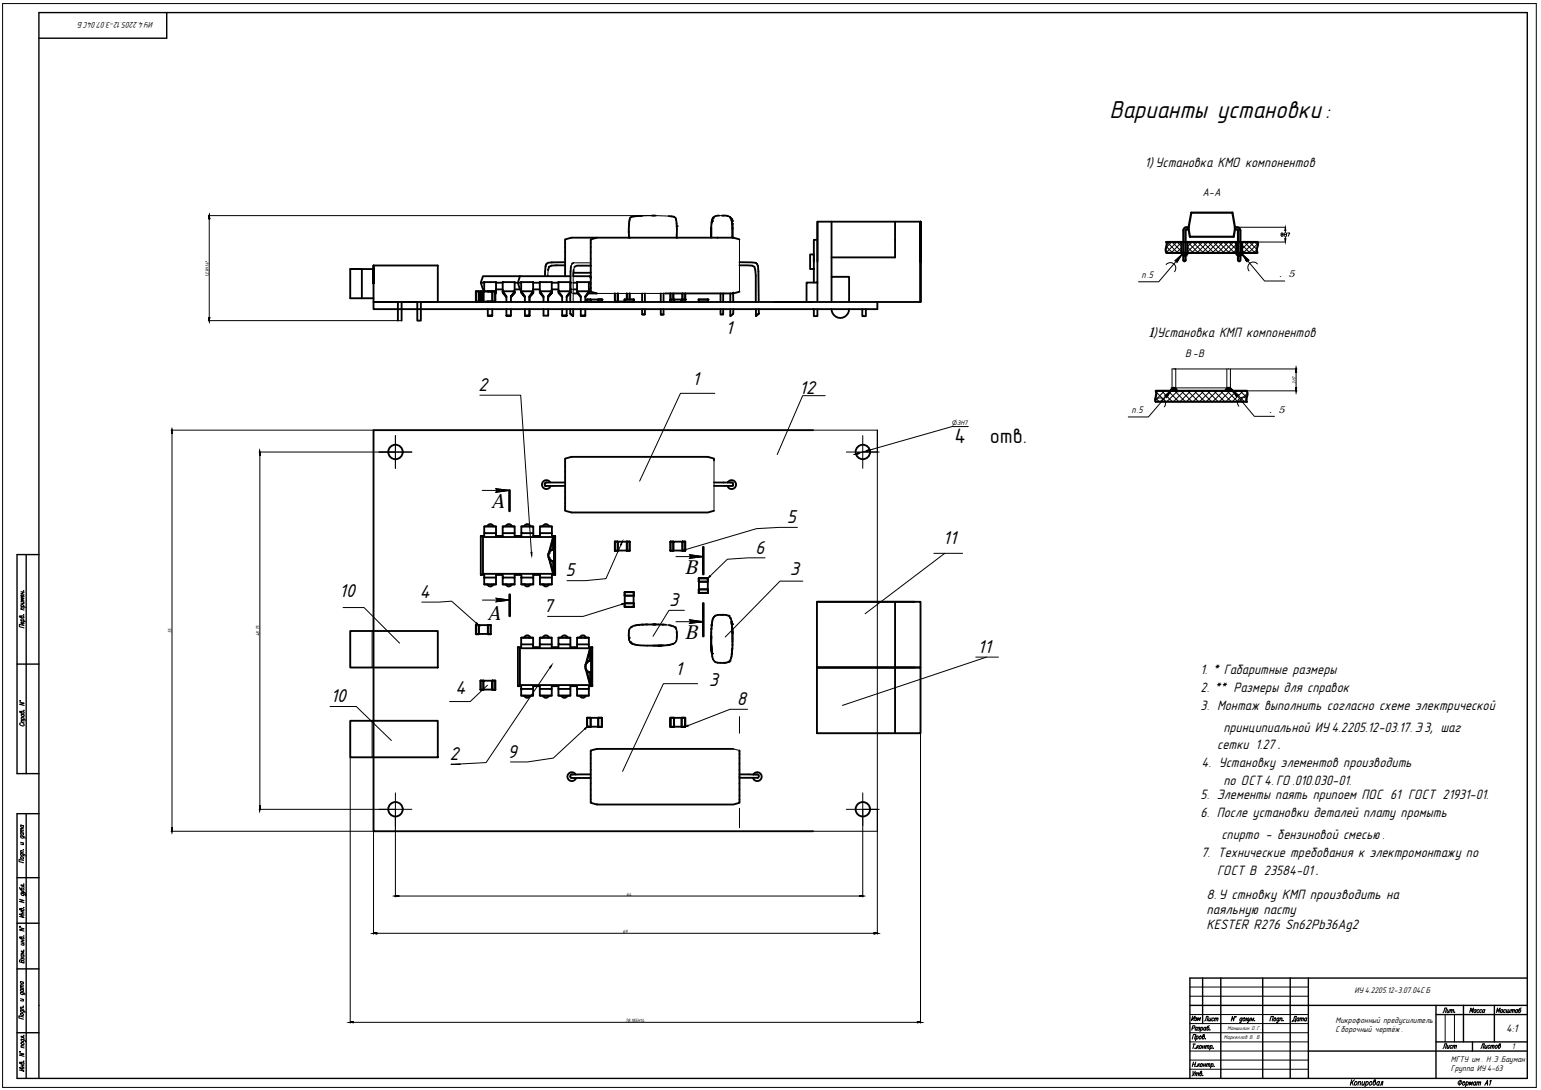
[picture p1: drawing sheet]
<svg xmlns="http://www.w3.org/2000/svg" width="420mm" height="297mm" viewBox="0 0 420 297" stroke-linecap="round" stroke-linejoin="round" font-family="sans-serif">
<!-- layer: Visible (GOST) -->
<g fill="none" stroke="#000" stroke-width=".51">
<path d="M173.7 58.9l-.8 .1a1.17 1.17 0 0 0-1.3 1.4l-.2 2.8M174.7 58.8l-1.1 .1M177.7 58.8h1.1M182.3 58.9l1.7 .3M184.2 59.4l.4 3-.1 2.4M194.3 59.6l-.2 .4M196.1 58.8l-1.1 .1-.6 .5M196.8 58.8l1.9 .1M199 59.1l.2 .3M199.2 59.3v.1M199.2 59.4l.2 .2M199.3 59.6l.2 .4"/>
<path d="M199.5 59.8v.2M129.7 79.4v2.8M129.8 79.4h.7M130.5 79.4l.1 2.8zM131 79.4v2.8zM131 79.4h.1M131 79.4h.8M131.1 77l.6 1.9h.3M131.8 79.4v2.8zM132 76.9h3.2v2.5h-3.2zM132 79.4h.1M132 76.8v.1"/>
<path d="M133 79.4h.1M133 79.4h.8M133.8 79.4h.1M134.3 79.4l-.1 2.8M134.3 79.4h.7l.1 2.8h-4.5M134.3 79.4h.7M135.1 79.4v2.8M135.1 79.6l.1-.2-.1 .6M135.2 76.8v.1M135.2 79.8l-.1 .3M135.2 78.9h1.9M135.2 77h1.9"/>
<path d="M137.1 76.9h3.2v2.5h-3.2zM137.1 79.4l1 1.6-1-1.2zM137.1 76.8v.1M137.1 79.4l1 1.4v1.5M140.3 79.8l-1 1 1-1.4v.4l-1 1.2M140.3 78.9h1.8M140.3 77h.9l.6 1.9M140.3 76.8v.1M141.8 75.3h-10.1l-.6 1.7h.9M141.8 75.3l-.6 1.7h.9M141.8 75.3h13.8M142.1 76.9h3.3v2.5h-3.3z"/>
<path d="M142.1 79.4l1 1.6-1-1.2zM142.1 76.8v.1M142.1 79.4l1 1.4v1.5M145.4 79.4v.4l-1.1 1.2 1.1-1.2-1.1 1zM145.4 79.4v.4l-.2 .2M145.4 76.8v.1M145.4 77h1.8M147.2 76.9h3.2v2.5h-3.2zM147.2 79.4l1 1.6-1-1.2zM147.2 78.9h-1.8v.5M147.2 76.8v.1M147.2 79.4l1 1.4v1.5"/>
<path d="M148.8 72.5l-.2 2.8M149 72l-.3 .5M149.3 75.1v.2M149.6 72.7h.1M150.4 79.8l-1 1 1-1.4v.4l-1 1.2M150.4 79.4l.1 .4-.2 .2M150.4 78.9h1.9M150.4 77h1.9M150.4 76.8v.1M150.5 71.5l-1.2 .1-.3 .3M150.5 78.9l-.1 .5M150.5 79.8l-1 1.2"/>
<path d="M151.7 72.3h.1M152.3 76.9h3.2v2.5h-3.2zM152.3 76.8v.1M154.1 72.3l-3.8 .1-.6 .3-.3 .8M154.1 71.5h-3.7M155.4 79.9h.1M155.5 79.8h.1M155.5 76.8v.1M155.5 79.3h.1M155.7 72.5l-.2 9.8M155.8 64.8l-1.7 .4v10.1M156.3 80h1.2"/>
<path d="M156.3 78.9h1M156.3 75.3h4.8M156.3 71.6l-.4 .3M156.3 77h1M156.4 74.3h4.7M156.4 73.5l-.1 1.6M157.3 72.4l-.7 .3M157.3 76.9h3.3v2.5h-3.3zM157.3 76.8v.1M157.5 72.4h3.6M160.6 77h.5M160.6 76.8v.1"/>
<path d="M161.1 72.4v7.1l1.7 .5h-2.4M161.1 75.6l-.2-.3 .2 .4M161.1 78.4l-.2 .5h-.3M162.8 64.8l-1.7 .4v7.2M167.6 80v2.2M167.7 80v2.2h.8M168.4 80l.1 2.2v-2.2M170.9 80v1.6M171.4 63.2l.2 1.6M171.4 63.2h.1M171.6 80v1.6M171.7 80v1.6"/>
<path d="M175.1 80v2.3M175.8 80v2.3M180.2 80v2.3M180.9 80v2.3M183.5 80v1.6M183.6 80v1.6M186 80v1.6M186.1 80v1.6M186.8 80v1.6M193.9 64.6v-2.5v2.7M194 60.6l.1-.6-.2 2.1M195.6 64.8h.1"/>
<path d="M196.5 80v2.3M197.2 80v2.3M199.1 80v2.3M199.5 60l.1 1M199.5 60l.1 .6zM199.6 61l.1 1.5M199.6 61l.1 1.1M199.7 62.1v2.7zM199.9 80v2.3M199.9 79.7v.3h-18.6M199.9 64.8l1.7 .4M201.6 79.5l-1.7 .5"/>
<path d="M201.6 71.5h3.4l1.1 .1 .3 .3 .3 .6 .1 1.5 .1 8.3M201.6 72.3l3.5 .1 .6 .3 .4 2.4v7.2M129.8 82.3h.7M130.6 82.2h-.8v-2.8h4.4v2.8M131 82.2h.1M131 82.3h.8M131.8 82.2h.1M133 82.2v.1M133 84.2v1.8M133 82.2h.1M133 82.3h.8M133.8 82.2h.1"/>
<path d="M134.2 84.2v1.8h-1.2h1.2M134.2 82.2v.1M134.3 82.2h-.1M134.3 82.3h.7M138.1 84.2v1.8M139.3 84.2v1.8h-1.2h1.2M139.3 80.8v1.5M143.1 84.2v1.8M144.3 84.2l.1 1.8h-1.3h1.2zM144.3 80.8v1.5M148.2 84.2v1.8h1.3v-1.8M149.4 80.8v1.5"/>
<path d="M149.5 80.9v1.4M153.3 81l-1-1.2v-.4l1 1.4v1.5M153.3 84.2v1.8M154.5 84.2v1.8h-1.2h1.2M154.5 81l1-1.2v-.4l-1 1.4v1.5M155.5 84.2v1.3M155.5 85.5l.1 .1M156.3 84.2v1.9l-.8-.6M158.4 81l-1.1-1.2v-.4l1.1 1.4v1.5M158.4 84.2v1.8M159.6 84.2v1.8h-1.2h1.2M159.6 81l1-1.2v-.4l-1 1.4v1.5"/>
<path d="M160 81.6l.1 .7-.1-.7h1.1v.7h-1.1M161.1 81.6h2v.7h-2zM163.1 81.6v.7M163.1 81.6h.1M163.1 82.3h.1M163.1 81.6h1h-1M163.1 82.3h1M164.1 81.6v.7h-1M164.1 81.6v.7M167.7 82.3h.7M168.5 82.2h1.8M170.3 81.6v.7"/>
<path d="M170.3 81.6h2.4M170.3 82.3h2.4M172.8 81.6v.7v-.7h-2.5v.7h2.5M175.1 84.2v1.5h.7M175.8 84.2v1.5h-.7M180.2 84.2v1.5h.7M180.9 84.2v1.5h-.7M182.8 81.6v.7zM182.8 82.3h.1M182.8 81.6v-1.6v2.2M182.8 81.6h1v.7M182.8 82.3h1"/>
<path d="M183.8 82.3h.1M183.8 81.6h2v.7h-2zM185.8 82.3h.1M185.9 81.6l-.1 .7M185.9 81.6h.9h-.9M186.8 81.6v.7h-.9M190.5 81.6v.7M190.6 81.6h2.4M190.6 82.3h2.4M193 82.3h.1M193 81.6v.7v-.7h-2.5v.7h2.5M196.5 84.2v1.5h.7v-1.5"/>
<path d="M199.1 84.2v1.9l.7-.5M199.9 85.5l-.1 .1M199.9 84.2v1.3M206.1 84.2v1.9l.6-.5M206.9 85.5l-.2 .1M206.9 84.2v1.2l-.2 .2M221.7 82.3h-119.9v1.9h119.9M221.7 117.2h-119.9v109.3h119.9M148.8 132.4h5.3M148.8 132.4h.1M150 131.5a1.21 1.21 0 0 0-1.9-.3 1.21 1.21 0 0 0 .3 1.9 1.21 1.21 0 0 0 1.7-.7M154.1 131.5h-4.6a.6 .6 0 0 0-.9 .1 .6 .6 0 0 0 .1 .8h.1"/>
<path d="M194.7 125.5v-.5l-1.7-.5h-37.2l-1.7 .5v14.2l1.7 .5h37.2l1.7-.5M194.7 131.5h4.8a.49 .49 0 0 1 .4 .6 .49 .49 0 0 1-.7 .3h-4.5M198.4 131.5a1.21 1.21 0 0 1 1.9-.3 1.21 1.21 0 0 1-.2 1.9 1.21 1.21 0 0 1-1.8-.7M131.1 146.1v10.6M131.1 146.1l.6 .2M131.1 156.7h.9M131.7 146.3h19.1l.6-.2-.4 3.6M131.7 146.3v10.1l-.6 .3M131.7 156.4h19.1l.6 .3-.4-3.7-.2 3.4M132 156.6v2.7h3.2v-1.9h-3.2M132 159.3h3.2M132 143.5h3.2v1.8"/>
<path d="M132 145.3v.8h-.9M132.9 143.4a.91 .91 0 0 1 .8-.6 .91 .91 0 0 1 .8 .6M134.5 159.2a.91 .91 0 0 1-.8 .6 .91 .91 0 0 1-.8-.6M135.2 143.5h-3.2v1.8h3.2v.8h1.9v-.8M135.2 156.6v.8M135.2 156.7h1.9M137.1 156.6v2.7h3.2v-1.9h-3.2M137.1 159.3h3.2M137.1 143.5h3.2v1.8M137.9 143.4a.91 .91 0 0 1 .8-.6 .91 .91 0 0 1 .9 .6M139.6 159.2a.91 .91 0 0 1-.9 .6 .91 .91 0 0 1-.8-.6M140.3 143.5h-3.2v1.8h3.2v.8h1.8v-.8"/>
<path d="M140.3 156.6v.8M140.3 156.7h1.8M142.1 156.6v2.7h3.3v-1.9h-3.3M142.1 159.3h3.3M142.1 143.5h3.3v1.8M142.9 159.2a.91 .91 0 0 0 .9 .6 .91 .91 0 0 0 .8-.6M144.6 143.4a.91 .91 0 0 0-.8-.6 .91 .91 0 0 0-.9 .6M145.4 143.5h-3.3v1.8h3.3v.8h1.8v-.8M145.4 156.6v.8M145.4 156.7h1.8M147.2 156.6v2.7h3.3v-1.9h-3.3M147.2 159.3h3.3"/>
<path d="M147.2 143.5h3.3v1.8M148 159.2a.91 .91 0 0 0 .9 .6 .91 .91 0 0 0 .8-.6M149.6 150.8v1.1M149.6 151.9l.3 .6M149.7 143.4a.91 .91 0 0 0-.8-.6 .91 .91 0 0 0-.9 .6M149.9 152.5l-.3-.6 1.2 4.5M149.9 150.2l-.3 .6M149.9 150.2h.1M150 152.5l.4 .4M150.4 149.8l.4-.1-.9 .5 .9-3.9v3.4h.2l-.2-3.4-1.2 4.5M150.5 143.5h-3.3v1.8h3.3v.8h.9v10.6h-.9M150.5 156.6v.8"/>
<path d="M151 153h-.2v3.4M151 153l-.6-.1-.5-.4 .9 3.9M151 149.7l-.6 .1-.4 .4M151 149.7v3.3M167.6 147.6h.9v2.5M167.6 147.6v2.5M167.6 147.6l.1 2.4 .7 .1M167.7 150.1h.7M167.7 147.6h.7M168.5 150l3.1 .1M168.5 150.1h-.1M170.9 147.6h-2.4v2.5"/>
<path d="M170.9 150.1h.1M170.9 147.6v2.4M170.9 147.6v2.5M170.9 147.6h.7l.1 2.5M170.9 150.1h.7M170.9 147.6h.7M170.9 147.6h.1M171.7 147.6l-.1 2.5M182.8 147.6v2.5h.7M182.8 147.6v2.4l.7 .1M182.8 147.6h.1M182.8 147.6h.8v2.5"/>
<path d="M182.8 147.6h.7M183.6 150l3.2 .1M183.6 150.1h-.1M186 147.6h-2.4v2.5M186 150.1h.1M186 147.6l.1 2.4M186 147.6v2.5M186.1 147.6h.7M186.1 147.6h-.1M186.1 150.1h.7M186.8 147.6v2.5M190.5 158.5v-.9h2.5h-2.4v3"/>
<path d="M190.6 158.5h2.4v2.1h-2.5M190.6 158.5h-.1M193 157.6h.1M193 157.6v.9h-2.4M193 157.6v.9M129.7 170.3h.9v2.5M129.7 170.3v2.5M129.7 170.3l.1 2.5h.7M129.8 172.8h.7M130.6 172.8h3.2M130.6 172.8h-.1M133 170.3h-2.4v2.5"/>
<path d="M133 172.8h.1M133 170.3v2.5M133 170.3h.8v2.5M133 170.3h.1M133 172.8h.8M133.8 170.3v2.5M141.2 176.4l.6 .3M141.2 176.4v10.6M141.8 176.7h19.1l.6-.3-.4 3.6M141.8 176.7v10l-.6 .3M142.1 173.8h3.3v1.8M142.1 175.6v.8h-.9"/>
<path d="M142.9 173.7a.91 .91 0 0 1 .9-.6 .91 .91 0 0 1 .8 .6M145.4 173.8h-3.3v1.8h3.3v.8h1.8v-.8M147.2 173.8h3.2v1.8M148 173.7a.91 .91 0 0 1 .9-.6 .91 .91 0 0 1 .8 .6M150.4 173.8h-3.2v1.8h3.2v.8h1.9v-.8M152.3 173.8h3.2v1.8M154.7 173.7a.91 .91 0 0 0-.8-.6 .91 .91 0 0 0-.9 .6M155.5 173.8h-3.2v1.8h3.2v.8h1.8v-.8M157.3 173.8h3.3v1.8M159.8 173.7a.91 .91 0 0 0-.9-.6 .91 .91 0 0 0-.8 .6M160.6 173.8h-3.3v1.8h3.3v.8h.9v10.6h-.9v.7M170.3 161.4v.9"/>
<path d="M170.3 164.4v1M170.3 161.3h2.5zM170.3 165.4h.1M170.3 161.4v.9h2.4M171.7 171.2l-.3 1.5 .2 1.8M171.7 174.9l.1 .1M172 175.2h.1M172.4 175.4l1.2 .4M172.4 170.7h.1M172.4 175.4h.1M172.7 164.4h-2.4v1M172.8 162.3h.1"/>
<path d="M172.8 161.3l-.1 4.1h-2.4h2.5M172.8 162.3h-2.5v2.1h2.4M172.8 164.4h-.1M172.8 161.4v.9M172.8 164.4v1M173.6 170.3l-.9 .3M173.7 175.8l6.1 .1h-.3M174 170.3h-.1M175 170.2h.4M175 170.2l-1.3 .1M176.2 170.2h.3M178 170.2h-2.9"/>
<path d="M178 175.9h2.6h-.8M178.9 170.2h-.9l3.6 .1M180.6 170.2h.3M182.3 175.8l-1.7 .1M182.4 170.3l.8 .3M183.1 175.6l-.7 .2M183.6 170.7h.1M183.6 175.4l-.4 .2M184 170.9h.1M184 175.2h.1M184.2 171.2h.1M184.3 171.2l.1 .4"/>
<path d="M184.4 174.5l-.1 .4M184.5 172v2.2M190.5 160.7v.8M190.5 161.6l.1-.9 2.4-.1v.9l-2.5 .1h2.5M190.5 160.6h.1M193 160.7v.8M193.9 174.1l.1 2.9M193.9 174.1v-.5v2.3v-.3M193.9 173.6v-.4v.9M193.9 172.3v1.8M193.9 175.9l.1 1.7zM193.9 175.9l.2 2.2z"/>
<path d="M194 171.5l-.1 1.1M194 171.2v.3M194.1 170.1l-.1 1.4M194.1 169.7v.4M194.1 178.5l.2 .8M194.1 169.8l-.1 .7M194.4 168.5l-.4 2.1 .1-.5M194.4 179.7l.1 .1M194.7 168.1h.1M198.7 167.8l-.8-.2a4.9 4.9 0 0 0-3 .3M199 168.1l.2 .4M199.2 168.4l.4 2.2"/>
<path d="M199.2 168.5h.1M199.5 169.7v-.4l.1 1.3M199.5 169.8l.1 .7M199.5 170.1l.2 5.8M199.6 170.6l-.1-.9 .2 2.6-.1-1.1M199.6 177.7l-.1 .7M199.7 176.7l-.2 2.2-.3 .9M199.7 176.7l-.1 .9M199.7 175.6v1.1M199.7 172.6v-.3v2.7M131 185.5v2.4l4.1 .1M131 185.5v2.5"/>
<path d="M131 185.5h.8v2.5M131 185.5h.1M131 188h.8M131.8 185.5h.1M131.8 187.9v.1M131.8 188h.1M134.2 185.5h-2.4v2.5M134.2 185.5v2.5zM134.3 187.9l-.1 .1M134.3 185.5h.7l.1 2.5M134.3 185.5h.1M134.3 185.5h-.1"/>
<path d="M134.3 188h.7M135.1 185.5v2.5M141.2 187h.9v2.6h3.3v-1.9h-3.3M141.8 186.7h19.1l.6 .3-.4-3.7-.2 3.4M142.1 189.6h3.3M144.6 189.6a.91 .91 0 0 1-.8 .6 .91 .91 0 0 1-.9-.6M145.4 187.7v-.7h1.8v2.6h3.2v-1.9h-3.2M147.2 189.6h3.2M149.7 189.6a.91 .91 0 0 1-.8 .6 .91 .91 0 0 1-.9-.6M150.4 187.7v-.7h1.9v2.6h3.2v-1.9h-3.2M152.3 189.6h3.2M153 189.6a.91 .91 0 0 0 .9 .6 .91 .91 0 0 0 .8-.6"/>
<path d="M155.5 187.7v-.7h1.8v2.6h3.3v-1.9h-3.3M157.3 189.6h3.3M158.1 189.6a.91 .91 0 0 0 .8 .6 .91 .91 0 0 0 .9-.6M159.6 181.7l.1 .5M159.7 181.1v1.1M159.7 181.1h.1M159.7 182.2l.3 .6-.3-.6 1.2 4.5M159.7 181.1l-.1 .6M160 198.1v-2.5l.1 2.4 4 .1M160 195.6h1.1l-.1 2.4M160 180.6l-.3 .5M160 182.8l.5 .4"/>
<path d="M160.1 198.1h.9M160.1 195.6h.9M160.5 180.2l-.5 .4M161 198l.1 .1M161.1 180l-1.1 .6 .9-3.9v3.3h.2l-.2-3.3-1.2 4.4M161.1 183.3h-.2v3.4M161.1 183.3l-1.1-.5 .9 3.9M161.1 180v3.3M163.1 195.6h-2l-.1 2.4M163.1 195.6v2.5M163.1 195.6h1v2.5v-2.5M163.1 198.1h.1"/>
<path d="M163.1 195.6v2.4M163.1 198.1h1M163.1 195.6h1M182.8 198.1v-2.5v2.4l4 .1M182.8 195.6h.1M182.8 195.6h1v2.4M182.8 198.1h1M182.8 195.6h1M183.8 198v-2.4h2v2.5M183.8 198v.1M185.8 198.1h.1M185.9 198.1h.9"/>
<path d="M185.9 195.6h.9M186.8 195.6v2.5zM186.8 195.6h-1l.1 2.4M194.7 180v.1M194.9 180.3l.8 .3h1.1M198.7 180.3l-1.5 .3M199 180v.1M157 211a1.21 1.21 0 0 0-1.9-.2 1.21 1.21 0 0 0 .2 1.9 1.21 1.21 0 0 0 1.8-.7M161.1 211l-4.7 .1a.55 .55 0 0 0-.8 .1 .55 .55 0 0 0 .3 .8h5.2M199.9 204.1h-37.1l-1.7 .4v14.3l1.7 .4M201.6 204.5v14.3l-1.7 .4h-37.1M201.6 211h4.9"/>
<path d="M205.4 211a1.21 1.21 0 0 1 1.9-.2 1.21 1.21 0 0 1-.2 1.9 1.21 1.21 0 0 1-1.8-.7M206.7 211.1a.49 .49 0 0 1 .2 .6 .49 .49 0 0 1-.6 .3h-4.7"/>
<circle cx="107.8" cy="123.2" r="1.97"/>
<circle cx="235.3" cy="123.2" r="1.97"/>
<circle cx="107.8" cy="220.5" r="1.97"/>
<circle cx="235.3" cy="220.5" r="1.97"/>
</g>
<g fill="#000">
<circle cx="174.7" cy="58.8" r=".25"/>
<circle cx="194.3" cy="59.6" r=".25"/>
<circle cx="199.2" cy="59.4" r=".25"/>
<circle cx="199.4" cy="59.6" r=".25"/>
<circle cx="133" cy="79.4" r=".25"/>
<circle cx="133.8" cy="79.4" r=".25"/>
<circle cx="155.5" cy="77" r=".25"/>
<circle cx="155.5" cy="79.6" r=".25"/>
<circle cx="155.5" cy="78.9" r=".25"/>
<circle cx="160.9" cy="75.3" r=".25"/>
<circle cx="171.5" cy="64.8" r=".25"/>
<circle cx="171.6" cy="64.8" r=".25"/>
<circle cx="184.5" cy="64.8" r=".25"/>
<circle cx="184.5" cy="61.6" r=".25"/>
<circle cx="194.1" cy="60.2" r=".25"/>
<circle cx="199.5" cy="60" r=".25"/>
<circle cx="199.5" cy="60.2" r=".25"/>
<circle cx="199.6" cy="61" r=".25"/>
<circle cx="164.1" cy="81.6" r=".25"/>
<circle cx="170.3" cy="82.3" r=".25"/>
<circle cx="186.8" cy="81.6" r=".25"/>
<circle cx="193" cy="81.6" r=".25"/>
<circle cx="149.6" cy="151.9" r=".25"/>
<circle cx="149.6" cy="150.8" r=".25"/>
<circle cx="171.5" cy="173.8" r=".25"/>
<circle cx="171.7" cy="174.9" r=".25"/>
<circle cx="172" cy="175.2" r=".25"/>
<circle cx="172" cy="170.9" r=".25"/>
<circle cx="174" cy="170.3" r=".25"/>
<circle cx="182" cy="175.8" r=".25"/>
<circle cx="184" cy="170.9" r=".25"/>
<circle cx="194.1" cy="170.1" r=".25"/>
<circle cx="194.1" cy="178.1" r=".25"/>
<circle cx="198.7" cy="167.8" r=".25"/>
<circle cx="199.5" cy="170.1" r=".25"/>
<circle cx="143.1" cy="189.6" r=".25"/>
<circle cx="148.2" cy="189.6" r=".25"/>
<circle cx="153.3" cy="189.6" r=".25"/>
<circle cx="158.4" cy="189.6" r=".25"/>
<circle cx="160.5" cy="183.2" r=".25"/>
<circle cx="197.2" cy="180.6" r=".25"/>
<circle cx="198.7" cy="180.4" r=".25"/>
<circle cx="199" cy="180.1" r=".25"/>
</g>
<!-- layer: 0 -->
<g fill="none" stroke="#000" stroke-width=".27">
<path d="M56.8 58.8h121.2M57.1 58.8v28.6M57.1 58.8l.1 .8h-.3zM177.7 58.8h-3M178.8 58.8l3.6 .1M184 59.2l.2 .2M194.4 59.4l-.1 .2M196.1 58.8h.7M198.7 58.9l.3 .2M149.5 73.6l-.2 1.5M155.9 71.9l-.2 .6M156.3 75.1v7.2"/>
<path d="M156.3 71.6h4.8M156.6 72.7l-.2 .8M157.3 72.4h.2M162.8 80h18.5M201.6 65.2v14.3M317.9 68.5l.4 .4M318 67.2l1.7 1.7M318 66h.1M318.2 66l2.9 2.9M319.5 66l-1.6 1.5M319.6 66l2.5 2.5M320.9 66l-2.9 2.8"/>
<path d="M321 66l1.1 1.1M322.1 66l-2.8 2.9M322.1 67.5l-1.4 1.4M322.1 68.9h.1M323.8 68.7l.2 .2M323.8 66l3 2.9M325.1 66l-1.3 1.3 1.6 1.6M325.2 66l3 2.9M326.5 66l-2.7 2.7M326.6 66l3 2.9M327.9 66l-3 2.9M328 66l3 2.9"/>
<path d="M329.3 66l-3 2.9M329.4 66l3 2.9M330.7 66l-3 2.9M330.8 66l3 2.9M332.1 66l-3 2.9M332.2 66l3 2.9M333.5 66l-3 2.9M333.6 66l3 2.9M334.9 66l-2.9 2.9M335 66l2.1 2M336.3 66l-2.9 2.9M336.5 66l.6 .6-2.3 2.3"/>
<path d="M336.7 61.9h13.8M337.1 68l-.9 .9M338.7 68.2l.7 .7M338.7 66.8l2.1 2.1M339.2 66l-.5 .4M339.2 66l3.1 2.9M340.6 66l-1.9 1.8M340.6 66l2.1 1.9M342 66l-3 2.9M342.1 66l.8 .8M342.7 68l-.9 .9M342.9 66h7.6"/>
<path d="M343 66.3l-2.6 2.6M349.4 63.9v-.4l.5 .1-.6 .5 .1 .3 .5-.2-.2-.3M350.2 63.5v.9M350.2 63.9h.6M350.5 62.8v.7M350.5 64.4v.6M350.8 63.5v.9M351.1 63.5h.5l-.4 .9M56.8 87.4h52.7M56.9 86.5h.3l-.1 .9zM46.6 117.2h55.2M46.9 117.2v109.3"/>
<path d="M46.9 117.2l.1 .9h-.2zM194.9 107.2h-9.4l-11.1 23.9M221.7 117.2h17.5M225 107.8h-6.2l-6.9 16.1M239.2 117.2v6h-4M239.2 117.2v137.4M315 108.5l1.1 1M315.1 106.5h5M315.2 106.8l2.7 2.7M315.8 106.5l-.6 .5M316.7 106.5l2.9 3M317.5 106.5l-2.6 2.6"/>
<path d="M318.5 106.5l2.9 3M319.3 106.5l-3 3M320.1 105.7h-.5h1M320.1 100.5h.5v5.2M320.2 106.5l3 3M320.6 105.7h13.9M321.1 106.5l-3 3M322 106.5l3 3M322.9 106.5l-3 3M323.8 106.5l3 3M324.7 106.5l-3 3M325.6 106.5l3 3"/>
<path d="M326.5 106.5l-3 3M327.4 106.5l3 3M328.3 106.5l-3 3M329.2 106.5l2.9 3M330.1 106.5l-3 3M330.9 106.5l3.1 3M331.8 106.5l-2.9 3M332.7 106.5l3 3M333.6 106.5l-2.9 3M334.5 100.5v5.2h1v-5.2h-15.9v5.2M334.5 106.5l3 3M335 106.5h18.6"/>
<path d="M335.4 106.5l-3 3M335.5 100.5h18.1M336.3 106.5l3 3M337.2 106.5l-3 3M338.1 106.5l1.8 1.8M339 106.5l-3 3M339.8 109.2l-.2 .3M339.9 106.5l.1 .1M340.1 107.1l-2.3 2.4M353.3 105.6h.2l-.1 .9zM353.4 100.5v6M353.4 100.5l.1 .9h-.2z"/>
<path d="M70.6 123.2h37.2M70.9 123.2v97.4M70.9 123.2l.1 .8h-.2zM131.5 133.6h7.4M135.2 133.2l3.7 .4-3.7 .6 .4-.6zM194.7 125.5v13.7M233.3 123.7l.8-.3 .1 .2zM234.2 123.5l-.9 .2M236.3 122.8l.8-.2-.8 .4zM237.1 122.6l-.8 .3M184.3 151.7h7.5M188 151.2l3.8 .5-3.8 .4 .4-.4z"/>
<path d="M218.9 158.4h-6.2l-15 15.2M254.6 150.8h7.9M257.6 150.8l-21.7 16.5M93.5 165.6h5.8l9.7 9.7M101.5 172v9.9M131.5 163.5h7.5M135.2 163l3.8 .5-3.8 .5 .4-.5zM171.6 174.5l.1 .4M171.8 175l.2 .2M172 175.2l.3 .2M172.7 170.6l-1 .6M173.6 175.8h.1"/>
<path d="M173.6 170.3h.1M181.6 170.3h.8M182.3 175.8h.1M183.2 170.6l.4 .1M183.2 175.6h-.1M183.7 170.7l.3 .2M184 175.2l-.3 .2M184 170.9l.2 .3M184.3 174.9l-.3 .3M184.3 169.4h7.5M184.4 171.6l.1 .4M184.5 174.2l-.1 .3"/>
<path d="M186.6 166.3h-4.2l-4.4 7.1M188 168.9l3.8 .5-3.8 .5 .4-.5zM194.1 178.1v.4M194.3 179.3l.1 .4M194.5 179.8l.2 .2M194.7 168.1l-.2 .3M194.9 167.9l-.2 .2M198.7 167.8l.3 .3M199.2 179.8l-.2 .2M248.5 164h.9M266.1 179.1h6.1M269 179.1l-39.3 13.1"/>
<path d="M90 192.5h7.1l9.6 9.3M101.5 196.4v10M132.9 186.7l-4.7 4.5h-5.6M190.2 186.3h-9.3l-11.2 23.9M194.7 180.1l.2 .2M196.8 180.6h.4M199 180.1l-.3 .2M201.6 195.3v4.5M248.5 181.9h.9M251 199.8v79M70.8 219.7h.2l-.1 .9zM95.5 206.4v72.4"/>
<path d="M199.9 204.1l1.7 .4M206.5 211l.2 .1M46.6 226.5h55.2v28.1M46.8 225.6h.2l-.1 .9zM70.6 220.6h37.2v23.8M201.6 220.3v5.3M221.7 226.5h17.5v-5.9h-4v23.8M101.8 254.3h137.4M101.8 254.3l.9-.1v.3zM107.8 244.2h127.4M107.8 244.2l.9-.1v.2zM234.3 244.1l.9 .1-.9 .1z"/>
<path d="M238.3 254.2l.9 .1-.9 .2zM95.5 278.6h155.5M95.5 278.6l.8-.1v.2zM250.1 278.5l.9 .1-.9 .1zM324.4 278.9h32.3M324.4 276.5h32.3M324.4 271.5h32.3M324.4 269h32.3M391.5 293.9h.1"/>
</g>
<g fill="#000" stroke="#000" stroke-width=".27">
<path d="M322.4 69.5h.3v.2zM323.2 69.2h.5l-.3 .3zM337.3 69.5h.3v.2zM338.2 69.2h.4l-.2 .3zM350.5 61.9l.1 .9h-.3zM350.3 65h.3l-.1 1zM319.8 105.7l-.2 .3zM320.4 105.7l.2 .3h-.2zM334.7 105.7l-.2 .3zM335.3 105.7l.3 .3h-.3z"/>
<path d="M57.1 58.8l.1 .8h-.3zM57.1 58.8l.1 .8h-.3z"/>
<path d="M322.1 68.9l.6 .6v-.6zM322.1 68.9l.6 .6h-.3z"/>
<path d="M322.7 68.9l.5 .3v-.3zM322.7 68.9l.5 .3h-.5z"/>
<path d="M323.2 69.2v.3h.2zM323.2 69.5h.2l-.2 .2z"/>
<path d="M322.7 69.2l.5 .3v-.3zM322.7 69.2l.5 .3h-.5z"/>
<path d="M322.7 69.5l.5 .2v-.2zM322.7 69.5l.5 .2h-.5z"/>
<path d="M323.2 68.9l.5 .3 .1-.3zM323.2 68.9l.5 .3h-.5z"/>
<path d="M337.1 68.9l.5 .3v-.3zM337.1 68.9l.5 .3h-.4z"/>
<path d="M337.2 69.2l.4 .3v-.3zM337.2 69.2l.4 .3h-.3z"/>
<path d="M337.6 68.9l.6 .3v-.3zM337.6 68.9l.6 .3h-.6z"/>
<path d="M338.2 69.2v.3h.2zM338.2 69.5h.2l-.2 .2z"/>
<path d="M337.6 69.2l.6 .3v-.3zM337.6 69.2l.6 .3h-.6z"/>
<path d="M337.6 69.5l.6 .2v-.2zM337.6 69.5l.6 .2h-.6z"/>
<path d="M338.2 68.9l.4 .3 .1-.3zM338.2 68.9l.4 .3h-.4z"/>
<path d="M56.9 86.5h.3l-.1 .9zM56.9 86.5h.3l-.1 .9z"/>
<path d="M46.9 117.2l.1 .9h-.2zM46.9 117.2l.1 .9h-.2z"/>
<path d="M319.6 106l.2 .2v-.2zM319.6 106l.2 .2h-.5z"/>
<path d="M319.3 106.2l.5 .3v-.3zM319.3 106.2l.5 .3h-.5z"/>
<path d="M319.8 105.7l.6 .3v-.3zM319.8 105.7l.6 .3h-.6z"/>
<path d="M319.8 106l.6 .2v-.2zM319.8 106l.6 .2h-.6z"/>
<path d="M319.8 106.2l.6 .3v-.3zM319.8 106.2l.6 .3h-.6z"/>
<path d="M320.4 106l.5 .5-.3-.5zM320.4 106l.5 .5h-.5z"/>
<path d="M334.5 106l.2 .2v-.2zM334.5 106l.2 .2h-.5z"/>
<path d="M334.2 106.2l.5 .3v-.3zM334.2 106.2l.5 .3h-.5z"/>
<path d="M334.7 105.7l.6 .5v-.5zM334.7 105.7l.6 .5h-.6z"/>
<path d="M334.7 106.2l.6 .3v-.3zM334.7 106.2l.6 .3h-.6z"/>
<path d="M335.3 106l.5 .5-.2-.5zM335.3 106l.5 .5h-.5z"/>
<path d="M353.3 105.6h.2l-.1 .9zM353.3 105.6h.2l-.1 .9z"/>
<path d="M353.4 100.5l.1 .9h-.2zM353.4 100.5l.1 .9h-.2z"/>
<path d="M70.9 123.2l.1 .8h-.2zM70.9 123.2l.1 .8h-.2z"/>
<path d="M135.2 133.2l3.7 .4h-3.3zM135.6 133.6l-.4 .6 3.7-.6z"/>
<path d="M233.3 123.7l.8-.3 .1 .2zM233.3 123.7l.8-.3 .1 .2z"/>
<path d="M236.3 122.8l.8-.2-.8 .4zM236.3 122.8l.8-.2-.8 .4z"/>
<path d="M188 151.2l3.8 .5h-3.4zM188.4 151.7l-.4 .4 3.8-.4z"/>
<path d="M135.2 163l3.8 .5h-3.4zM135.6 163.5l-.4 .5 3.8-.5z"/>
<path d="M188 168.9l3.8 .5h-3.4zM188.4 169.4l-.4 .5 3.8-.5z"/>
<path d="M70.8 219.7h.2l-.1 .9zM70.8 219.7h.2l-.1 .9z"/>
<path d="M46.8 225.6h.2l-.1 .9zM46.8 225.6h.2l-.1 .9z"/>
<path d="M101.8 254.3l.9-.1v.3zM101.8 254.3l.9-.1v.3z"/>
<path d="M107.8 244.2l.9-.1v.2zM107.8 244.2l.9-.1v.2z"/>
<path d="M234.3 244.1l.9 .1-.9 .1zM234.3 244.1l.9 .1-.9 .1z"/>
<path d="M238.3 254.2l.9 .1-.9 .2zM238.3 254.2l.9 .1-.9 .2z"/>
<path d="M95.5 278.6l.8-.1v.2zM95.5 278.6l.8-.1v.2z"/>
<path d="M250.1 278.5l.9 .1-.9 .1zM250.1 278.5l.9 .1-.9 .1z"/>
</g>
<!-- layer: Center Mark (GOST) -->
<path d="M107.8 118.7v8.9M235.2 118.7v8.9M103.3 123.2h9M230.7 123.2h9M107.8 216.1v8.9M235.2 216.1v8.9M103.3 220.6h9M230.7 220.6h9" fill="none" stroke="#000" stroke-width=".27"/>
<!-- layer: Symbol (GOST) -->
<path d="M144.8 150.6l.3-.1-.1 .9zM169.7 147.6l-.3 .9-.2-.1zM186.1 150l.8-.4 .1 .3zM193.5 156.9l.2 .2-.7 .5zM129.9 169.7l.6 .6-.7-.4zM169.5 164.5l.8-.1-.7 .4zM150.4 181.2l-.3 .8-.3-.1zM159.4 198.5l.7-.5-.5 .8zM186.8 198l.8-.4v.3z" fill="#000" stroke="#000" stroke-width=".27"/>
<path d="M130.8 107.7h11.2l2.9 42.8M169.3 148.4l-4.1 9.3-5.7 .5h-4.9M208.6 152h-4.6l-5.7 .4-4.7 4.6M217.4 143.7h-4.9l-6.2 .4-19.4 5.7M115 164.1h4.6l3.5-.3 6.8 6M169.5 164.7l-10.5 3.3h-9.7M149.9 181.9l-17.4 25.9-9.5 .5h2.5M159.5 198.6l-8.6 8-7.1 1h-4.6M203.8 193.3h-4.8l-11.4 4.4" fill="none" stroke="#000" stroke-width=".27"/>
<!-- layer: Dimension (GOST) -->
<path d="M264 116.2h-4.4l-22.5 6.4M236.3 122.9l-2.1 .6" fill="none" stroke="#000" stroke-width=".27"/>
<!-- layer: KONTUR -->
<path d="M.7 1h418.2v295.3h-418.2z" fill="none" stroke="#000" stroke-width=".27"/>
<g fill="none" stroke="#000" stroke-width=".38">
<path d="M45.5 3.4v7h-34.9M7.1 151.1v59.7M10.6 151.1h-6v59.7h6M4.6 181h6M4.6 239.2h6M7.1 221.7v72.2M10.6 221.7h-6v72.2h411.8v-290.5h-405.8v290.5M4.6 251.6h6M4.6 264h6M324.4 274h92M327.9 266.5v12.4M332.9 266.5v27.4"/>
<path d="M344.3 266.5v27.4M351.8 266.5v27.4M356.7 266.5v27.4M391.5 274v19.9M391.5 276.5h24.9M399 274v9.9M407.4 274v9.9M416.4 266.5h-92v27.4M4.6 281.4h6M356.7 286.4h59.7M391.5 283.9h24.9M401.5 283.9v2.5"/>
</g>
<g fill="none" stroke="#000" stroke-width=".3">
<path d="M5.7 168.1a.4 .4 0 0 1 .5-.2 .4 .4 0 0 1 .2 .5l-1-.2-.1-.3h.3l.3 .4M5.7 169.1l1.2 .3M5.7 166l.8 .2M5.7 165.2l1.2 .3M5.7 163.9l.8 .2M5.7 161.2l.8 .3M5.7 161.7l.8 .3M5.9 169.2l-.2-.3a.41 .41 0 0 1 .5-.2 .41 .41 0 0 1 .3 .5l-.2 .1M5.9 165.2l-.2-.2a.41 .41 0 0 1 .5-.2 .41 .41 0 0 1 .3 .5l-.2 .1M6.1 161.3v.5M6.3 164l.2 .3v.2l-.8-.2M6.3 169.6l.2 .2a.39 .39 0 0 1-.5 .2 .39 .39 0 0 1-.2-.5h.2v.6"/>
<path d="M6.3 162.2l.2 .2a.4 .4 0 0 1-.5 .3 .4 .4 0 0 1-.2-.6h.2v.6M6.4 161h.1M6.4 167.6h.1M6.5 170.5l-1.2-.4v.7l1.2 .3M6.5 165.8l-.8-.2 .3 .5M6.5 163.1l-.8-.2 .6 .5-.6 .1 .8 .2M5.4 191.3l1.2 .3-1.2 .3 1.2 .3M5.4 190.9l.2 .2zM5.7 197h-.2a.4 .4 0 0 0-.1 .5 .4 .4 0 0 0 .4 .2h.7l.1-.2-.3-.3M5.8 194.1a.36 .36 0 0 1 .5-.3 .36 .36 0 0 1 .1 .6l-.9-.2-.1-.3h.3l.3 .4M5.8 196.8l.8 .2M5.8 196l1.2 .3"/>
<path d="M5.8 194.6l.8 .2M6 196l-.2-.3a.37 .37 0 0 1 .5-.1 .37 .37 0 0 1 .1 .5M6 194.6a.35 .35 0 0 0 .1 .6 .35 .35 0 0 0 .4-.3l-.1-.1M6.5 193.5h.1M6.6 196.5l-.8-.2 .2 .6M5.6 233.6a.41 .41 0 0 1 .6-.1 .41 .41 0 0 1 .1 .6l-.5-.1zM5.6 232.6l1.1 .3 .1 .4M5.6 227.8l1.1 .3 .1 .4M5.6 232.2l.8 .3M5.6 229.5l.8 .2M5.6 226.9l.8 .2M5.6 226.6l.8 .2"/>
<path d="M5.6 224.8l.8 .2M5.8 232.6l-.1 .1a.38 .38 0 0 0 .2 .5 .38 .38 0 0 0 .5-.2l-.1-.3M5.8 227.8h-.1a.35 .35 0 0 0 .2 .6 .35 .35 0 0 0 .5-.4l-.1-.1M5.8 226.9a.35 .35 0 0 0 .1 .6 .35 .35 0 0 0 .5-.3l-.1-.1M5.8 224.9h-.1a.38 .38 0 0 0 .2 .6 .38 .38 0 0 0 .5-.4l-.1-.1M6.2 229.7l.2 .5-.8-.2M6.3 231.5h.1M6.4 234.5l-1.2-.3v.6l1.2 .3M6.4 232l-.7-.2 .1 .5M6.4 226.3l-.7-.1 .1 .4M6.4 225.9l-.7-.2 .1 .5M5.3 252.8l1.2 .3-1.2 .3 1.2 .3"/>
<path d="M5.3 245.1l1.2 .3-1.2 .3 1.2 .3M5.3 241.9l.3 .5 .9 .2a.4 .4 0 0 0-.2-.6 .4 .4 0 0 0-.6 .2l.2 .2M5.4 252.4l.1 .2zM5.7 255.6a.36 .36 0 0 1 .6-.3 .36 .36 0 0 1 0 .6l-.9-.3-.1-.2h.3l.3 .4M5.7 247.8a.36 .36 0 0 1 .6-.2 .36 .36 0 0 1 0 .6l-.9-.3-.1-.2h.3l.3 .4M5.7 243.4l1 .2 .2 .2v.3M5.7 242.7l.8 .4-.8 .1M5.7 257l.8 .2M5.7 256.1l.8 .2M5.7 256.6l.8 .2M5.7 248.4l.8 .2M5.7 248.8l.8 .3"/>
<path d="M5.9 243.5a.38 .38 0 0 0 .1 .5 .38 .38 0 0 0 .5-.2l-.1-.2M6.2 248.5v.5M6.2 256.2v.5M6.3 257.1l.2 .5-.8-.2M6.5 247.3h.1M6.5 240.9h.1M6.5 259h.1M6.5 255.1h.1M6.5 259.4l-.8-.2 .7 .4-.7 .2 .8 .2M6.5 249.4l-1.2-.3 1.2 1-1.2-.4M6.5 243.1l.5 .4M6.5 241.3l-.8-.2v.3l.8 .2v.3"/>
<path d="M5.6 276.3a.45 .45 0 0 1 .5-.1 .45 .45 0 0 1 .2 .5l-.6-.1zM5.6 275.2l.9 .3 .3 .3v.1M5.6 270.4l1.1 .3 .1 .4M5.6 274.9l.8 .2M5.6 272.2l.8 .2M5.6 269.5l.8 .2M5.6 269.2l.8 .2M5.6 267.5l.8 .2M5.7 275.3a.43 .43 0 0 0 .1 .6 .43 .43 0 0 0 .6-.1l-.1-.4M5.7 270.4v.1a.43 .43 0 0 0 .1 .5 .43 .43 0 0 0 .6-.1l-.1-.3M5.7 269.6v.1a.41 .41 0 0 0 .2 .5 .41 .41 0 0 0 .5-.2l-.1-.3M5.7 267.5a.41 .41 0 0 0 .2 .6 .41 .41 0 0 0 .5-.3l-.1-.2"/>
<path d="M5.7 260.1l.8 .3M5.9 261.9l-.5-.3-.1 .5 1.2 .4-.2-.8h-.3l-.1 .6M5.9 260.2a.35 .35 0 0 0 .1 .6 .35 .35 0 0 0 .5-.4l-.1-.1M6.1 261.2l.4-.1v.5M6.1 261.3l-.3-.3v.4M6.2 272.3l.2 .5-.8-.1M6.3 274.2h.1M6.4 277.2l-1.2-.4v.6l1.2 .3M6.4 274.6l-.7-.2-.1 .3 .2 .3M6.4 269l-.8-.1 .2 .3M6.4 268.5l-.7-.1-.1 .1 .2 .3M325.2 276.9l-.3 1.2 .9-1.2-.3 1.2"/>
<path d="M325.9 277.4l.4 .1-.3 .2M326.1 277.7l.1 .3-.5 .1M326.5 278.1l.2-.8 .1 .7 .5-.7-.2 .8M326.5 280l-.2 .8M326.7 280h.4l-.3 .3M327.5 280l-.3 1.2M328.5 278.2l.2-.2 .3-1h.4l-.3 1.2M328.8 280l-.2 .8M329.7 277.4l-.2 .8 .5-.2M329.7 279.5l-.5 .3-.2 .8a.35 .35 0 0 0 .6-.1 .35 .35 0 0 0-.3-.5l-.2 .1M330.2 277.4l-.2 .8M331 277.6a.38 .38 0 0 0-.6 .1 .38 .38 0 0 0 .2 .5l.3-.2"/>
<path d="M331.2 277.6l.5-.1-.2 .7M331.3 277.4l-.2 .8M331.7 277.6l.4-.1-.1 .7M336.6 277l-.3 1.2-.3-1.2-.3 1.2M336.9 277v.2zM338.7 277.6l-.1-.1a.37 .37 0 0 0-.5 .2 .37 .37 0 0 0 .3 .5l.1-.2M338.7 277.4l-.4 1.2h-.3M339 277.6l.2-.2a.37 .37 0 0 1 .2 .5 .37 .37 0 0 1-.5 .1zM339.9 277.4l-.2 .8M340 277.7l.2 .5M340.3 277.4l-.5 .6M340.5 277.4v.8l.5-.8"/>
<path d="M340.5 278.2l-.4 .4M341 278.2l.2-.8 .2 .6 .5-.6-.3 .8M342.1 278.1h.1M346.2 278.2l.4-1.2h.6l-.3 1.2M347.4 277.6l.2-.2a.36 .36 0 0 1 .2 .5 .36 .36 0 0 1-.5 .1zM348.7 277.6v-.1a.38 .38 0 0 0-.6 .2 .38 .38 0 0 0 .4 .5l.1-.2M348.8 277.4l-.4 1.2h-.3M349.1 277.6l.5-.1-.2 .7M349.2 277.4l-.3 .8M393.4 275.9l.3-.2 .2-1h.5l-.3 1.2M394.7 275.1l-.2 .8 .5-.2M395.2 275.1l-.2 .8"/>
<path d="M395.5 275.3l.4-.1-.1 .7M395.5 275.1l-.2 .8M395.9 275.3l.5-.1-.2 .7M396.6 275.8h.1M400.7 275.9l.4-1.2 .1 .9 .6-.9-.4 1.2M402.4 275.3a.35 .35 0 0 0-.5 .1 .35 .35 0 0 0 .3 .5l.1-.1M402.5 275.1l-.2 .8M403.3 275.3a.35 .35 0 0 0-.6 .1 .35 .35 0 0 0 .3 .5l.2-.1M404.1 275.3a.35 .35 0 0 0-.6 .1 .35 .35 0 0 0 .3 .5l.1-.1M404.8 275.3a.37 .37 0 0 0-.5 .1 .37 .37 0 0 0 .1 .5l.3-.1M404.9 275.1l-.3 .8M408 275.9l.3-1.2 .1 .9 .6-.9-.3 1.2"/>
<path d="M409.7 275.3l-.1-.1a.38 .38 0 0 0-.5 .2 .38 .38 0 0 0 .4 .5l.1-.1M409.8 275.1l-.3 .8M410.5 275.3v-.1a.41 .41 0 0 0-.5 .2 .41 .41 0 0 0 .2 .5l.2-.1M410.9 275.1l-.2 .8 .4-.2M411.3 275.1l-.2 .8 .5-.2M411.8 275.1l-.3 .8M412.1 275.3l.4-.1-.2 .7M412.1 275.1l-.2 .8M412.5 275.3l.4-.1-.1 .7M413.8 275.3a.35 .35 0 0 0-.6 .1 .35 .35 0 0 0 .3 .5l.2-.1M413.8 275.1l-.2 .8M414.8 274.7l-.6 .3-.2 .8a.35 .35 0 0 0 .6-.2 .35 .35 0 0 0-.3-.4l-.2 .1"/>
<path d="M5.3 286.9l1.2 .4-1.2 .2 1.2 .4M5.4 286.5l.1 .2zM5.7 289.7a.36 .36 0 0 1 .6-.2 .36 .36 0 0 1 0 .5l-.9-.2-.1-.3h.3l.3 .4M5.7 283.2l1.1 .3 .1 .4M5.7 290.2l.8 .2M5.7 290.7l.8 .3M5.7 285.3l.8 .3M5.8 284.1a.42 .42 0 0 1 .5 0 .42 .42 0 0 1 .1 .6l-.6-.3zM5.9 283.2v.1a.35 .35 0 0 0 .1 .5 .35 .35 0 0 0 .5-.3l-.1-.2M6.2 290.3v.5M6.5 282.2h.1M6.5 289.2h.1"/>
<path d="M6.5 291.3l-1.2-.3 1.2 .9-1.2-.3M6.5 285.1l-.7-.2 .2 .5M6.5 282.6l-.8-.2v.2l.8 .3v.2M325.1 283.2l.3-1.3h.6l-.3 1.3M325.1 280.2l.5-.1 .2-.5-.6-.1-.3 1.3M325.2 290h.7M325.3 291.9v1M325.3 284.5h.6M325.4 289.4l-.3 1.3M325.6 284.5l-.4 1.3M325.9 285.6h.1M325.9 291.9l-.9 1.3"/>
<path d="M326 292.6l.4-.2-.2 .8M326 292.4l-.2 .8M326 289.4l-.3 1.3M326.1 290.6h.1M326.2 282.5l.3-.2a.39 .39 0 0 1 .1 .6 .39 .39 0 0 1-.5 .1M326.2 282.3l-.2 1.3M326.4 292.6l.4-.2-.1 .8M326.5 280.1l-.1-.1a.38 .38 0 0 0-.5 .2 .38 .38 0 0 0 .3 .5l.1-.1M326.5 284.9l-.3 .9M326.5 285.3l.2 .5M326.7 289.9l-.2 .8M326.8 290.2l.2 .5"/>
<path d="M326.9 284.9l-.6 .6M327 280.3v.3l-.5 .1M327.1 282.5l.2-.2a.39 .39 0 0 1 .2 .6 .39 .39 0 0 1-.6 .1zM327.1 285.1l.2-.2a.39 .39 0 0 1 .2 .5 .39 .39 0 0 1-.5 .2zM327.1 289.9l-.6 .5M327.4 292.4a.36 .36 0 0 1 .3 .5 .36 .36 0 0 1-.6 0l.2-.8 .3-.2v.3l-.4 .3M327.4 280.1l.3-.1a.37 .37 0 0 1 .2 .5 .37 .37 0 0 1-.6 .1M327.5 289.9h.1a.36 .36 0 0 1 .2 .5 .36 .36 0 0 1-.5 .1zM327.9 293.1h.1M327.9 285.3h.5M328 284.9l-.2 .9M328.1 282.3a.39 .39 0 0 1 .2 .5 .39 .39 0 0 1-.5 .2l.2-1 .3-.1 .1 .2-.5 .4"/>
<path d="M328.2 290.3h.5M328.3 289.9l-.3 .8M328.5 284.9l-.2 .9M328.7 283h.1M328.7 289.9l-.2 .8M328.8 280.1a.35 .35 0 0 0-.6 .1 .35 .35 0 0 0 .3 .5l.2-.1M328.8 285.2l.4-.3-.1 .9M328.8 284.9l-.2 .9M329 290.1l.5-.2-.2 .8M329.1 289.9l-.2 .8M329.2 285.2l.3-.3 .2 .1-.2 .8M329.5 290.1l.4-.2-.1 .8"/>
<path d="M329.9 280.6h.1M330.1 285.1l.2-.2a.38 .38 0 0 1 .2 .5 .38 .38 0 0 1-.6 .2M330.1 284.9l-.3 1.3M330.3 290l.2-.1a.37 .37 0 0 1 .3 .5 .37 .37 0 0 1-.6 .1M330.4 289.9l-.4 1.2M330.8 285.6h.1M331 290.6h.1M368.5 294.3l-.3 1.4M368.7 294.9l.2 .8M369.3 294.3l-1 .9M369.4 294.9l.3-.2a.46 .46 0 0 1 .3 .7 .46 .46 0 0 1-.7 .1zM370.4 295l.4-.3 .2 .1-.2 .9"/>
<path d="M370.5 294.7l-.3 1M371.5 294.7l-.2 1h.2l.4-.3M372.1 294.7l-.3 1M372.5 294.9l.2-.2a.46 .46 0 0 1 .3 .7 .46 .46 0 0 1-.7 .1M372.5 294.7l-.4 1.5M373.5 294.9l.2-.2a.46 .46 0 0 1 .3 .7 .46 .46 0 0 1-.7 .1zM374.8 294.7a.46 .46 0 0 1 .2 .6 .46 .46 0 0 1-.6 .3l.2-1.2 .4-.1v.3l-.5 .3M376.1 294.9l-.1-.1a.5 .5 0 0 0-.6 .3 .5 .5 0 0 0 .3 .6l.2-.2M376.2 294.7l-.3 1M376.2 295.7h.3l.3-1h.3l-.3 1M393.4 285.7l.3-.2 .2-1.1h.5l-.3 1.3M394.7 284.9l-.1 .8 .4-.2"/>
<path d="M395.2 284.9l-.2 .8M396 285a.39 .39 0 0 0-.6 .2 .39 .39 0 0 0 .2 .5l.2-.2M396.2 285.1l.4-.2-.1 .8M396.3 284.9l-.2 .8M396.6 285.1l.5-.2-.2 .8M397.7 294.8a.45 .45 0 0 1 .6-.3 .45 .45 0 0 1 .2 .6 .47 .47 0 0 1-.7 .4 .47 .47 0 0 1-.1-.7zM398.3 294.4l-.4 1.3M398.9 295l.2-.2a.46 .46 0 0 1 .3 .6 .46 .46 0 0 1-.6 .3zM399.8 295l.3-.2a.46 .46 0 0 1 .2 .6 .46 .46 0 0 1-.6 .3v-.2M399.9 294.8l-.4 1.4M400.6 295.7l.2-.9 .2 .7 .5-.7-.2 .9M402.4 295l-.1-.1a.46 .46 0 0 0-.5 .3 .46 .46 0 0 0 .2 .5l.2-.2"/>
<path d="M402.4 294.8l-.2 .9M402.7 295.1l.3-.3 .3 .1-.3 .8M402.8 294.8l-.2 .9M403.3 295.1l.2-.3 .2 .1-.2 .8M403.8 285.7l.5-1.3h.4l-.3 1.3M404.8 295.7l.8-1.3v1.3M405 284.9l-.2 .7 .2 .1 .3-.2M405.1 295.3h.5M405.5 284.9l-.3 .8M406.2 294.6l.4-.2-.4 1.3M406.3 285l-.1-.1a.43 .43 0 0 0-.5 .3 .43 .43 0 0 0 .2 .5l.2-.2M406.5 285.1l.5-.2-.2 .8"/>
<path d="M406.6 284.9l-.3 .8M407 285.1l.4-.2-.2 .8M407.8 285l.2-.1a.37 .37 0 0 1 .2 .5 .37 .37 0 0 1-.5 .1zM408.8 284.9a.39 .39 0 0 1 .3 .5 .39 .39 0 0 1-.6 .2l.3-1 .3-.2-.1 .3-.4 .3"/>
</g>
<path d="M394 276.6v7.3M396.6 276.6v7.3M324.4 286.4h32.3M324.4 283.9h32.3M324.4 291.4h32.3M324.4 288.9h32.3M324.4 281.4h32.3" fill="none" stroke="#000" stroke-width=".27"/>
<!-- layer: 0 -->
<g fill="none" stroke="#000" stroke-width=".51">
<path d="M95.5 73.3h6.3v4v-5v10h6.7v5.1M101.8 72.3h17.6v10h-4.6v5.1h-1v-5.1h-4.3v5.1M155.8 64.8h44.1M221.9 73.3h-1v-4h1v7.7M222.9 65.4h-1v5.9M222.9 60.4v10.9M222.9 77v5.3M226.7 60.4v15M244 60.4h-21.1v16.6h-3v5.3M251 60.4v21.9v-21.9h-7v9.7h-17.3M98.7 81.3v-8h-3.2v8h6.3M211 82.3h40"/>
<path d="M221.9 84.2v1.9h1v-1.9M226.7 84.2a2.39 2.39 0 0 0 2.4 2.5 2.39 2.39 0 0 0 2.4-2.5M226.7 82.3v-6.9h4.8v6.9M235.1 84.2v1.9h1v-1.9M239.2 82.3v1.9h-17.5M95.5 172h23.9v9.9h-23.9zM222.7 164h28.3v17.9h-28.3zM222.7 164h26.7M244 164v35.8M95.5 196.4h23.9v10h-23.9zM222.7 181.9h28.3v17.9h-28.3zM222.7 181.9h26.7"/>
</g>
<g fill="none" stroke="#000" stroke-width=".59">
<path d="M318 66h24.8l.2 .8a2.57 2.57 0 0 0-.2 2.1h-24.8a3.3 3.3 0 0 1 .2-2.5zM322.1 66v2.9a.8 .8 0 0 0 .8 .8 .8 .8 0 0 0 .9-.8v-2.9M324.1 61.9v.6h-.6l-.3 .3v3.1M324.1 61.9h-.6a.87 .87 0 0 0-.8 .9v8.1l.2 .3 .3-.3v-4.9M324.1 61.9l.7-3.9h11.2l.7 3.9M324.1 62.5l.3 2h12l.3-2M336.7 61.9v.6h.6l.3 .3v3.1M336.7 61.9a1.1 1.1 0 0 1 1.4 .5l.1 3.5M337.1 66v2.9a.78 .78 0 0 0 .8 .8 .78 .78 0 0 0 .8-.8v-2.9M337.6 66v4.9l.2 .3 .4-.3v-4.9M315.1 106.5h24.9a3.3 3.3 0 0 1-.2 2.5l.2 .5h-24.9l-.2-.5 .3-1.5zM319.3 106.5a.8 .8 0 0 1 .8-.8 .8 .8 0 0 1 .8 .8"/>
<path d="M334.2 106.5a.78 .78 0 0 1 .8-.8 .78 .78 0 0 1 .8 .8"/>
</g>
<path d="M318 72.1a1.5 1.5 0 0 1 2.1-.2 1.5 1.5 0 0 1 .1 2.1M320.4 71l1.9-1.7-1.4 2.2-.1-.5zM322.3 69.3l-6.4 7.5h-5.5M338.6 69.2l1.9 1.7h-.5v.4zM338.6 69.2l6.2 7.4h5.5M342.8 71.9a1.49 1.49 0 0 0-2-.2 1.49 1.49 0 0 0-.2 2.1M315.2 109a1.49 1.49 0 0 1 2.1-.2 1.49 1.49 0 0 1 .1 2.1M317.6 107.9l1.9-1.7-1.4 2.1-.1-.4zM319.5 106.2l-6.4 7.4h-5.5M335.8 106l1.9 1.7h-.4l-.1 .5zM335.8 106l6.2 7.5h5.5M340 108.8a1.49 1.49 0 0 0-2-.2 1.49 1.49 0 0 0-.2 2.1" fill="none" stroke="#000" stroke-width=".27"/>
<g fill="#000" stroke="#000" stroke-width=".27">
<path d="M320.4 71h.8zM320.4 71l1.9-1.7-1.1 1.7zM338.6 69.2l1.9 1.7h-.8zM339.7 70.9h.8zM317.6 107.9h.8zM317.6 107.9l1.9-1.7-1.1 1.7zM335.8 106l1.9 1.7h-.8z"/>
<path d="M320.4 71h.8zM320.8 71h.4l-.3 .5z"/>
<path d="M339.7 70.9h.3zM339.7 70.9h.3v.4z"/>
<path d="M317.6 107.9h.8zM318 107.9h.4l-.3 .4z"/>
<path d="M336.9 107.7h.8zM336.9 107.7h.4zM336.9 107.7h.4l-.1 .5z"/>
</g>
<!-- layer: 0 -->
<path d="M138.9 133.6v5.6M191.8 149.1v7.4M139 162.1v5.8M191.8 164.4v9" fill="none" stroke="#000" stroke-width=".72"/>
<text font-size="6.9" x="302.5" y="32.3">Варианты установки :</text>
<g font-size="5.8">
<text x="260.3" y="120.8">4</text>
<text x="269.9" y="120.8">отв.</text>
</g>
<g font-size="5.5">
<text x="133.9" y="138.4">A</text>
<text x="186.7" y="156.4">B</text>
<text x="133" y="168.9">A</text>
<text x="186.7" y="174.2">B</text>
</g>
<g font-size="5.4">
<text x="348.2" y="204.2">.</text>
<text x="358.5" y="238.4">.</text>
</g>
<g font-size="4.9">
<text x="197.8" y="91.1">1</text>
<text x="130.4" y="106.6">2</text>
<text x="188.8" y="104.8">1</text>
<text x="217.9" y="107.4">12</text>
<text x="214.6" y="142.5">5</text>
<text x="257.1" y="148.2">11</text>
<text x="205.9" y="150.9">6</text>
<text x="154.2" y="157.1">5</text>
<text x="215.3" y="156.7">3</text>
<text x="92.5" y="162.7">10</text>
<text x="114.4" y="162.9">4</text>
<text x="148.2" y="166.8">7</text>
<text x="182.4" y="165.2">3</text>
<text x="266.6" y="178">11</text>
<text x="184.1" y="183.9">1</text>
<text x="90.1" y="191.4">10</text>
<text x="124.1" y="189.1">4</text>
<text x="193.2" y="187">3</text>
<text x="200.9" y="192.2">8</text>
<text x="122.6" y="207.1">2</text>
<text x="138.4" y="206.5">9</text>
</g>
<text font-size="4.4" x="351" y="279.8">Дата</text>
<g font-size="3.9">
<text x="312.1" y="45.6">1) Установка КМО компонентов</text>
<text x="312.7" y="91.9">1)Установка КМП компонентов</text>
<text x="327.3" y="183.7">1. * Габаритные размеры</text>
<text x="327.3" y="188.6">2. ** Размеры для справок</text>
<text x="327.3" y="193.5">3. Монтаж выполнить согласно схеме электрической</text>
<text x="333.6" y="199.3">принципиальной ИУ 4.2205.12-03.17.Э 3, шаг</text>
<text x="327.6" y="209.1">4. Установку элементов производить</text>
<text x="331.9" y="204.2">сетки 1.27</text>
<text x="333.6" y="214">по ОСТ 4.ГО .010.030-01.</text>
<text x="327.3" y="217.8">5. Элементы паять припоем ПОС 61 ГОСТ 21931-01.</text>
<text x="327.3" y="222.8">6. После установки деталей плату промыть</text>
<text x="327.6" y="233.5">7. Технические требования к электромонтажу по</text>
<text x="333" y="228.6">спирто - бензиновой смесью .</text>
<text x="331.9" y="238.4">ГОСТ В 23584-01</text>
<text x="329" y="245">8.У стновку КМП производить на</text>
<text x="329" y="249.1">паяльную пасту</text>
<text x="329" y="253.3">KESTER R276 Sn62Pb36Ag2</text>
</g>
<g font-size="3.1">
<text x="327.9" y="53.3">А-А</text>
<text x="323.1" y="97.2">B -B</text>
<text x="410.6" y="281.2">4:1</text>
</g>
<g font-size="2.7">
<text x="311.3" y="75.8">п.5</text>
<text x="346.4" y="75.6">п.5</text>
<text x="308.5" y="112.6">п.5</text>
<text x="343.6" y="112.4">п.5</text>
</g>
<g font-size="2.3">
<text x="41.9" y="5.9" transform="rotate(-180 41.9 5.9)">ИУ4.2205.12-3.07.04CБ</text>
<text x="369.3" y="270.6">ИУ 4.2205.12-3.07.04CБ</text>
<text x="364.1" y="278.8">Микрофонный предусилитель.</text>
<text x="364.1" y="281.3">C борочный чертёж.</text>
<text x="412.2" y="285.9">1</text>
<text x="395.6" y="289.3">МГТУ им. Н.Э .Бауман</text>
<text x="395.6" y="291.8">Группа ИУ 4-63</text>
</g>
<text font-size="1.7" x="259.4" y="115.7">⌀3H7</text>
<g font-size="1.5">
<text x="334.7" y="280.6">Маншилин О.Г.</text>
<text x="333.7" y="283">Маркеллов В . В .</text>
</g>
<text font-size="1.3" x="353.3" y="104.6" transform="rotate(-90 353.3 104.6)">3H7</text>
<g font-size="1.2">
<text x="56.9" y="75.4" transform="rotate(-90 56.9 75.4)">12.9H14*</text>
<text x="46.8" y="172.6" transform="rotate(-90 46.8 172.6)">55</text>
<text x="70.7" y="173.4" transform="rotate(-90 70.7 173.4)">48.75</text>
<text x="170.8" y="244.1">64</text>
<text x="169.8" y="254.2">69</text>
<text x="170.5" y="278.4">78.185H14</text>
</g>
</svg>
